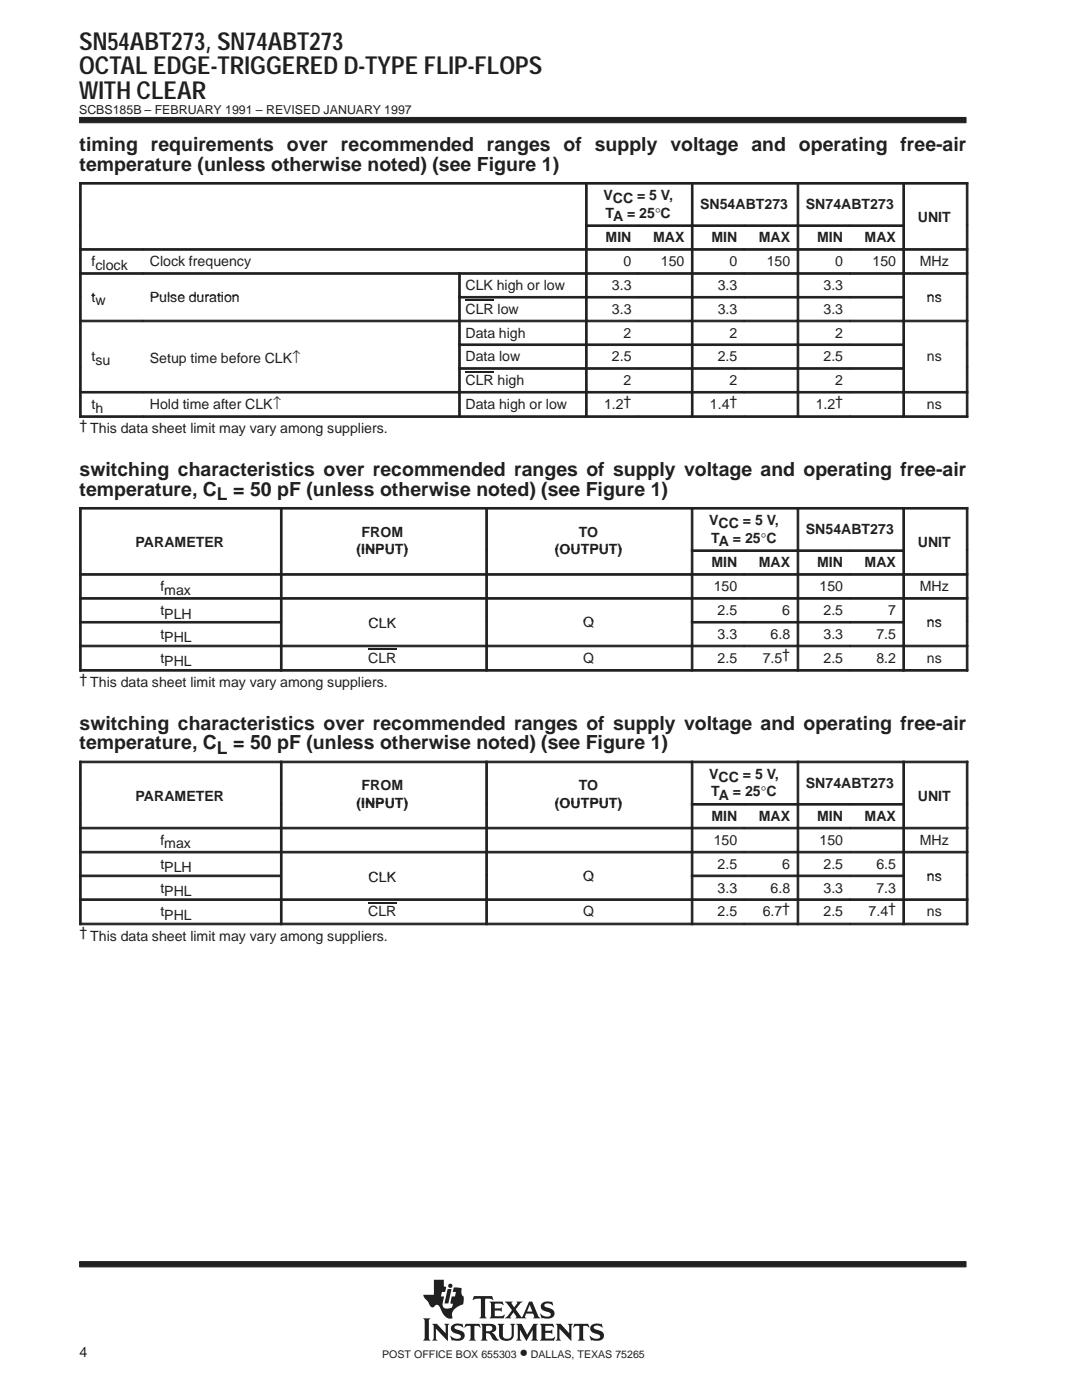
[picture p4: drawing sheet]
<svg xmlns="http://www.w3.org/2000/svg" width="216mm" height="279mm" viewBox="0 0 216 279" stroke-linecap="round" stroke-linejoin="round" font-family="sans-serif">
<g fill="#231f20" stroke="#231f20" stroke-width=".2">
<path d="M15.9 23.4h176.9v1.1h-176.9z" fill-rule="evenodd"/>
<path d="M15.9 251.8h176.9v1h-176.9z" fill-rule="evenodd"/>
</g>
<g fill="#231f20">
<path d="M89.3 257.3h.8l-.6 2.8h-.8z"/>
<path d="M95.9 264.2h2.1a.85 .85 0 0 1 1 .8 .85 .85 0 0 1-.9 .9l.4 .3 .7 1 .4 .2-.2 .1a1.11 1.11 0 0 1-1.4-.9l-.3-.4-.7-.1v1l.3 .4h-1.4l.3-.5v-2.3z" fill-rule="evenodd"/>
<path d="M100.7 259.8h1.6l-.2 .4 .5 .7 .6-.8-.1-.3h1.2l-.5 .3-.9 1.2 1 1.5a.22 .22 0 0 0 .3 0 .22 .22 0 0 0 .1-.2l1.3-2.8h.6l1.2 2.8 .4 .5-1.4-.1a.24 .24 0 0 0 .2-.1 .24 .24 0 0 0 0-.3l-.2-.4h-1.4l-.3 .6 .3 .3h-2.2l.2-.4-.5-.8-.7 .9 .2 .3h-1.3l.5-.4 1-1.2z" fill-rule="evenodd"/>
<path d="M118 264.5a2.12 2.12 0 0 1 1.9-.2l.1-.2 .3 .8-.8-.3h-.7a.35 .35 0 0 0-.3 .2 .35 .35 0 0 0 .2 .4l.5 .2a1.16 1.16 0 0 1 1.2 1.6 1.23 1.23 0 0 1-1.1 .6l-1.1-.1-.2 .1-.4-1 .9 .5 .7 .1a.47 .47 0 0 0 .6-.5 .47 .47 0 0 0-.6-.4 1.29 1.29 0 0 1-1.4-1.5z" fill-rule="evenodd"/>
<path d="M114.6 264.2h2.8l.2 .8-.5-.4h-.6l-.1 .1v2.4l.3 .4h-1.4l.3-.4v-2.4l-.1-.1h-.6l-.6 .4z" fill-rule="evenodd"/>
<path d="M107.7 264.2h2.6l.2 .8-.6-.4-1.1 .1v.9h1l.4-.3v.9l-.3-.2h-1.1v1.1h1.4l.5-.3-.2 .7h-2.8l.3-.5v-2.3z" fill-rule="evenodd"/>
<path d="M110.9 264.2h1l1.7 1.9v-1.5l-.3-.4h1l-.3 .4v3l-2.4-2.4v1.9l.3 .4h-1l.3-.4v-2.5z" fill-rule="evenodd"/>
<path d="M103 264.2h1.1l1.1 2.2 1.2-2.2h.9l-.3 .4v2.5l.4 .4h-1.4l.3-.4v-1.7l-1.3 2.2-1.3-2.3v1.8l.4 .4h-1.1l.3-.5v-2.3z" fill-rule="evenodd"/>
<path d="M90.2 264.5a2.17 2.17 0 0 1 1.9-.2l.1-.2 .3 .8-.8-.3h-.7a.36 .36 0 0 0-.3 .4 .36 .36 0 0 0 .4 .3l.3 .1a1.19 1.19 0 0 1 1.3 1.5l-.1 .1a1.23 1.23 0 0 1-1.1 .6l-1.1-.1-.2 .1-.4-1h.1a1.37 1.37 0 0 0 2.1 .2 .6 .6 0 0 0-.8-.6 1.08 1.08 0 0 1-1-.5 1.08 1.08 0 0 1 0-1.1z" fill-rule="evenodd"/>
<path d="M92.9 264.2h2.8l.2 .8-.5-.4h-.6l-.1 .1v2.4l.3 .4h-1.4l.2-.2 .1-.3v-2.3l-.7-.1-.6 .4z" fill-rule="evenodd"/>
<path d="M99.3 264.2h1.3l-.3 .3 .1 2.2 .2 .4 .8 .1a.73 .73 0 0 0 .7-.8v-1.9l-.3-.3h1l-.3 .3v2a1.56 1.56 0 0 1-1.3 1.1 1.56 1.56 0 0 1-1.5-.6l-.1-2.5z" fill-rule="evenodd"/>
<path d="M86.2 264.2h1l1.7 1.9v-1.5l-.3-.4h1.1l-.3 .3v3.1l-2.4-2.4v1.9l.3 .4h-1.1l.3-.5v-2.3z" fill-rule="evenodd"/>
<path d="M84.4 263.1h1.5l-.3 .3v3.8l.3 .3h-1.5l.3-.5v-3.4z" fill-rule="evenodd"/>
<path d="M94.6 258.7h3.6l.2 .8-.7-.3-.9 .1v3.4l.3 .4h-1.4l.3-.4v-3.4l-1-.1-.7 .2z" fill-rule="evenodd"/>
<path d="M97.7 259.8h2.6l.2 .7-.7-.3h-1.1v.9h1.1l.3-.2v.9l-.3-.2-1.1-.1v1.1l.1 .1h1.3l.5-.4 .1 .1-.2 .7h-2.8l.3-.6v-2.2z" fill-rule="evenodd"/>
<path d="M108.1 260.2l.1-.1a1.87 1.87 0 0 1 1.4-.3l.4 .1 .2-.2 .2 .8-1.1-.4a.44 .44 0 0 0-.7 .4 .44 .44 0 0 0 .6 .4 1.34 1.34 0 0 1 1.4 1.4 1.13 1.13 0 0 1-1.1 .9l-.8-.1a.37 .37 0 0 0-.6 .1l-.3-1 .1-.1 .6 .5 .8 .2a.47 .47 0 0 0 .6-.5 .47 .47 0 0 0-.5-.5h-.2a1.11 1.11 0 0 1-1.2-1.6z" fill-rule="evenodd"/>
<path d="M86.6 255.4h2v1.3l.4 .2-.2 .9h-.6l-.2 .9h.6l-.2 1.1a1.11 1.11 0 0 0 .3 1.3l.6 .1 .9-.3 .2-.7-.5-.1 .2-1.4h.7l.2-.9h-.7l.3-.9 1.5 .2v.9l.1 .5 .3 .2v1a.54 .54 0 0 1-.4 .7l-.4 .2a2.35 2.35 0 0 0-1.5 1.6v.4a.29 .29 0 0 1 .1 .3 .29 .29 0 0 1-.2 .2l-.1 .1a2.21 2.21 0 0 1-2-1.9l-.1-.1a.68 .68 0 0 0-.5-.8 .68 .68 0 0 0-.8 .4 .88 .88 0 0 1-1.1-.8l-.8-1-.2-.6h2.1z" fill-rule="evenodd"/>
<circle cx="89.9" cy="256.6" r=".43"/>
</g>
<g fill="#fff">
<path d="M105.7 260.4l.5 1.3h-1z"/>
<path d="M97 264.7l.6-.1a.56 .56 0 0 1 .7 .5 .56 .56 0 0 1-.7 .6h-.6z" fill-rule="evenodd"/>
</g>
<g fill="#231f20" stroke="#231f20" stroke-width=".2">
<path d="M15.9 36.4h.3v8.5h-.3z" fill-rule="evenodd"/>
<path d="M15.9 36.4h100.9v.3h-100.9z" fill-rule="evenodd"/>
<path d="M116.8 36.4h.4v8.5h-.4z" fill-rule="evenodd"/>
<path d="M116.8 36.4h21.1v.3h-21.1z" fill-rule="evenodd"/>
<path d="M138 36.4h.3v8.5h-.3z" fill-rule="evenodd"/>
<path d="M138 36.4h21v.3h-21z" fill-rule="evenodd"/>
<path d="M159.1 36.4h.3v8.5h-.3z" fill-rule="evenodd"/>
<path d="M159.1 36.4h21v.3h-21z" fill-rule="evenodd"/>
<path d="M180.2 36.4h.3v8.5h-.3z" fill-rule="evenodd"/>
<path d="M192.8 36.4h.3v8.5h-.3z" fill-rule="evenodd"/>
<path d="M180.2 36.4h12.9v.3h-12.9z" fill-rule="evenodd"/>
<path d="M15.9 44.9h.3v4.7h-.3z" fill-rule="evenodd"/>
<path d="M116.8 44.9h.4v4.7h-.4z" fill-rule="evenodd"/>
<path d="M116.8 44.9h10.6v.3h-10.6z" fill-rule="evenodd"/>
<path d="M127.4 44.9h10.5v.3h-10.5z" fill-rule="evenodd"/>
<path d="M138 44.9h.3v4.7h-.3z" fill-rule="evenodd"/>
<path d="M138 44.9h10.5v.3h-10.5z" fill-rule="evenodd"/>
<path d="M148.5 44.9h10.5v.3h-10.5z" fill-rule="evenodd"/>
<path d="M159.1 44.9h.3v4.7h-.3z" fill-rule="evenodd"/>
<path d="M159.1 44.9h10.5v.3h-10.5z" fill-rule="evenodd"/>
<path d="M169.6 44.9h10.5v.3h-10.5z" fill-rule="evenodd"/>
<path d="M180.2 44.9h.3v4.7h-.3z" fill-rule="evenodd"/>
<path d="M192.8 44.9h.3v4.7h-.3z" fill-rule="evenodd"/>
<path d="M15.9 49.6h.3v4.8h-.3z" fill-rule="evenodd"/>
<path d="M15.9 49.6h12.6v.3h-12.6z" fill-rule="evenodd"/>
<path d="M28.5 49.6h88.3v.3h-88.3z" fill-rule="evenodd"/>
<path d="M116.8 49.6h.4v4.8h-.4z" fill-rule="evenodd"/>
<path d="M116.8 49.6h10.6v.3h-10.6z" fill-rule="evenodd"/>
<path d="M127.4 49.6h10.5v.3h-10.5z" fill-rule="evenodd"/>
<path d="M138 49.6h.3v4.8h-.3z" fill-rule="evenodd"/>
<path d="M138 49.6h10.5v.3h-10.5z" fill-rule="evenodd"/>
<path d="M148.5 49.6h10.5v.3h-10.5z" fill-rule="evenodd"/>
<path d="M159.1 49.6h.3v4.8h-.3z" fill-rule="evenodd"/>
<path d="M159.1 49.6h10.5v.3h-10.5z" fill-rule="evenodd"/>
<path d="M169.6 49.6h10.5v.3h-10.5z" fill-rule="evenodd"/>
<path d="M180.2 49.6h.3v4.8h-.3z" fill-rule="evenodd"/>
<path d="M192.8 49.6h.3v4.8h-.3z" fill-rule="evenodd"/>
<path d="M180.2 49.6h12.9v.3h-12.9z" fill-rule="evenodd"/>
<path d="M15.9 54.4h.3v4.7h-.3z" fill-rule="evenodd"/>
<path d="M15.9 54.4h12.6v.3h-12.6z" fill-rule="evenodd"/>
<path d="M28.5 54.4h63v.3h-63z" fill-rule="evenodd"/>
<path d="M91.5 54.4h.3v4.7h-.3z" fill-rule="evenodd"/>
<path d="M91.5 54.4h25.3v.3h-25.3z" fill-rule="evenodd"/>
<path d="M116.8 54.4h.4v4.7h-.4z" fill-rule="evenodd"/>
<path d="M116.8 54.4h10.6v.3h-10.6z" fill-rule="evenodd"/>
<path d="M127.4 54.4h10.5v.3h-10.5z" fill-rule="evenodd"/>
<path d="M138 54.4h.3v4.7h-.3z" fill-rule="evenodd"/>
<path d="M138 54.4h10.5v.3h-10.5z" fill-rule="evenodd"/>
<path d="M148.5 54.4h10.5v.3h-10.5z" fill-rule="evenodd"/>
<path d="M159.1 54.4h.3v4.7h-.3z" fill-rule="evenodd"/>
<path d="M159.1 54.4h10.5v.3h-10.5z" fill-rule="evenodd"/>
<path d="M169.6 54.4h10.5v.3h-10.5z" fill-rule="evenodd"/>
<path d="M180.2 54.4h.3v4.7h-.3z" fill-rule="evenodd"/>
<path d="M192.8 54.4h.3v4.7h-.3z" fill-rule="evenodd"/>
<path d="M180.2 54.4h12.9v.3h-12.9z" fill-rule="evenodd"/>
<path d="M15.9 59.2h.3v4.7h-.3z" fill-rule="evenodd"/>
<path d="M91.5 59.2h.3v4.7h-.3z" fill-rule="evenodd"/>
<path d="M91.5 59.2h25.3v.3h-25.3z" fill-rule="evenodd"/>
<path d="M116.8 59.2h.4v4.7h-.4z" fill-rule="evenodd"/>
<path d="M116.8 59.2h10.6v.3h-10.6z" fill-rule="evenodd"/>
<path d="M127.4 59.2h10.5v.3h-10.5z" fill-rule="evenodd"/>
<path d="M138 59.2h.3v4.7h-.3z" fill-rule="evenodd"/>
<path d="M138 59.2h10.5v.3h-10.5z" fill-rule="evenodd"/>
<path d="M148.5 59.2h10.5v.3h-10.5z" fill-rule="evenodd"/>
<path d="M159.1 59.2h.3v4.7h-.3z" fill-rule="evenodd"/>
<path d="M159.1 59.2h10.5v.3h-10.5z" fill-rule="evenodd"/>
<path d="M169.6 59.2h10.5v.3h-10.5z" fill-rule="evenodd"/>
<path d="M180.2 59.2h.3v4.7h-.3z" fill-rule="evenodd"/>
<path d="M192.8 59.2h.3v4.7h-.3z" fill-rule="evenodd"/>
<path d="M15.9 63.9h.3v4.7h-.3z" fill-rule="evenodd"/>
<path d="M15.9 63.9h12.6v.3h-12.6z" fill-rule="evenodd"/>
<path d="M28.5 63.9h63v.3h-63z" fill-rule="evenodd"/>
<path d="M91.5 63.9h.3v4.7h-.3z" fill-rule="evenodd"/>
<path d="M91.5 63.9h25.3v.3h-25.3z" fill-rule="evenodd"/>
<path d="M116.8 63.9h.4v4.7h-.4z" fill-rule="evenodd"/>
<path d="M116.8 63.9h10.6v.3h-10.6z" fill-rule="evenodd"/>
<path d="M127.4 63.9h10.5v.3h-10.5z" fill-rule="evenodd"/>
<path d="M138 63.9h.3v4.7h-.3z" fill-rule="evenodd"/>
<path d="M138 63.9h10.5v.3h-10.5z" fill-rule="evenodd"/>
<path d="M148.5 63.9h10.5v.3h-10.5z" fill-rule="evenodd"/>
<path d="M159.1 63.9h.3v4.7h-.3z" fill-rule="evenodd"/>
<path d="M159.1 63.9h10.5v.3h-10.5z" fill-rule="evenodd"/>
<path d="M169.6 63.9h10.5v.3h-10.5z" fill-rule="evenodd"/>
<path d="M180.2 63.9h.3v4.7h-.3z" fill-rule="evenodd"/>
<path d="M192.8 63.9h.3v4.7h-.3z" fill-rule="evenodd"/>
<path d="M180.2 63.9h12.9v.3h-12.9z" fill-rule="evenodd"/>
<path d="M15.9 68.6h.3v4.8h-.3z" fill-rule="evenodd"/>
<path d="M91.5 68.6h.3v4.8h-.3z" fill-rule="evenodd"/>
<path d="M91.5 68.6h25.3v.4h-25.3z" fill-rule="evenodd"/>
<path d="M116.8 68.6h.4v4.8h-.4z" fill-rule="evenodd"/>
<path d="M116.8 68.6h10.6v.4h-10.6z" fill-rule="evenodd"/>
<path d="M127.4 68.6h10.5v.4h-10.5z" fill-rule="evenodd"/>
<path d="M138 68.6h.3v4.8h-.3z" fill-rule="evenodd"/>
<path d="M138 68.6h10.5v.4h-10.5z" fill-rule="evenodd"/>
<path d="M148.5 68.6h10.5v.4h-10.5z" fill-rule="evenodd"/>
<path d="M159.1 68.6h.3v4.8h-.3z" fill-rule="evenodd"/>
<path d="M159.1 68.6h10.5v.4h-10.5z" fill-rule="evenodd"/>
<path d="M169.6 68.6h10.5v.4h-10.5z" fill-rule="evenodd"/>
<path d="M180.2 68.6h.3v4.8h-.3z" fill-rule="evenodd"/>
<path d="M192.8 68.6h.3v4.8h-.3z" fill-rule="evenodd"/>
<path d="M15.9 73.4h.3v4.7h-.3z" fill-rule="evenodd"/>
<path d="M91.5 73.4h.3v4.7h-.3z" fill-rule="evenodd"/>
<path d="M91.5 73.4h25.3v.3h-25.3z" fill-rule="evenodd"/>
<path d="M116.8 73.4h.4v4.7h-.4z" fill-rule="evenodd"/>
<path d="M116.8 73.4h10.6v.3h-10.6z" fill-rule="evenodd"/>
<path d="M127.4 73.4h10.5v.3h-10.5z" fill-rule="evenodd"/>
<path d="M138 73.4h.3v4.7h-.3z" fill-rule="evenodd"/>
<path d="M138 73.4h10.5v.3h-10.5z" fill-rule="evenodd"/>
<path d="M148.5 73.4h10.5v.3h-10.5z" fill-rule="evenodd"/>
<path d="M159.1 73.4h.3v4.7h-.3z" fill-rule="evenodd"/>
<path d="M159.1 73.4h10.5v.3h-10.5z" fill-rule="evenodd"/>
<path d="M169.6 73.4h10.5v.3h-10.5z" fill-rule="evenodd"/>
<path d="M180.2 73.4h.3v4.7h-.3z" fill-rule="evenodd"/>
<path d="M192.8 73.4h.3v4.7h-.3z" fill-rule="evenodd"/>
<path d="M15.9 78.1h.3v5.2h-.3z" fill-rule="evenodd"/>
<path d="M15.9 78.1h12.6v.3h-12.6z" fill-rule="evenodd"/>
<path d="M15.9 83h12.6v.3h-12.6z" fill-rule="evenodd"/>
<path d="M28.5 78.1h63v.3h-63z" fill-rule="evenodd"/>
<path d="M28.5 83h63v.3h-63z" fill-rule="evenodd"/>
<path d="M91.5 78.1h.3v5.2h-.3z" fill-rule="evenodd"/>
<path d="M91.5 78.1h25.3v.3h-25.3z" fill-rule="evenodd"/>
<path d="M91.5 83h25.3v.3h-25.3z" fill-rule="evenodd"/>
<path d="M116.8 78.1h.4v5.2h-.4z" fill-rule="evenodd"/>
<path d="M116.8 78.1h10.6v.3h-10.6z" fill-rule="evenodd"/>
<path d="M116.8 83h10.6v.3h-10.6z" fill-rule="evenodd"/>
<path d="M127.4 78.1h10.5v.3h-10.5z" fill-rule="evenodd"/>
<path d="M127.4 83h10.5v.3h-10.5z" fill-rule="evenodd"/>
<path d="M138 78.1h.3v5.2h-.3z" fill-rule="evenodd"/>
<path d="M138 78.1h10.5v.3h-10.5z" fill-rule="evenodd"/>
<path d="M138 83h10.5v.3h-10.5z" fill-rule="evenodd"/>
<path d="M148.5 78.1h10.5v.3h-10.5z" fill-rule="evenodd"/>
<path d="M148.5 83h10.5v.3h-10.5z" fill-rule="evenodd"/>
<path d="M159.1 78.1h.3v5.2h-.3z" fill-rule="evenodd"/>
<path d="M159.1 78.1h10.5v.3h-10.5z" fill-rule="evenodd"/>
<path d="M159.1 83h10.5v.3h-10.5z" fill-rule="evenodd"/>
<path d="M169.6 78.1h10.5v.3h-10.5z" fill-rule="evenodd"/>
<path d="M169.6 83h10.5v.3h-10.5z" fill-rule="evenodd"/>
<path d="M180.2 78.1h.3v5.2h-.3z" fill-rule="evenodd"/>
<path d="M192.8 78.1h.3v5.2h-.3z" fill-rule="evenodd"/>
<path d="M180.2 78.1h12.9v.3h-12.9z" fill-rule="evenodd"/>
<path d="M180.2 83h12.9v.3h-12.9z" fill-rule="evenodd"/>
<path d="M15.9 101.3h.3v8.4h-.3z" fill-rule="evenodd"/>
<path d="M15.9 101.3h40v.3h-40z" fill-rule="evenodd"/>
<path d="M56 101.3h.3v8.4h-.3z" fill-rule="evenodd"/>
<path d="M56 101.3h40.9v.3h-40.9z" fill-rule="evenodd"/>
<path d="M96.9 101.3h.4v8.4h-.4z" fill-rule="evenodd"/>
<path d="M96.9 101.3h41v.3h-41z" fill-rule="evenodd"/>
<path d="M137.9 101.3h.4v8.4h-.4z" fill-rule="evenodd"/>
<path d="M137.9 101.3h21.1v.3h-21.1z" fill-rule="evenodd"/>
<path d="M159.1 101.3h.3v8.4h-.3z" fill-rule="evenodd"/>
<path d="M159.1 101.3h21v.3h-21z" fill-rule="evenodd"/>
<path d="M180.2 101.3h.3v8.4h-.3z" fill-rule="evenodd"/>
<path d="M192.8 101.3h.3v8.4h-.3z" fill-rule="evenodd"/>
<path d="M180.2 101.3h12.9v.3h-12.9z" fill-rule="evenodd"/>
<path d="M15.9 109.7h.3v4.8h-.3z" fill-rule="evenodd"/>
<path d="M56 109.7h.3v4.8h-.3z" fill-rule="evenodd"/>
<path d="M96.9 109.7h.4v4.8h-.4z" fill-rule="evenodd"/>
<path d="M137.9 109.7h.4v4.8h-.4z" fill-rule="evenodd"/>
<path d="M137.9 109.7h10.6v.4h-10.6z" fill-rule="evenodd"/>
<path d="M148.5 109.7h10.5v.4h-10.5z" fill-rule="evenodd"/>
<path d="M159.1 109.7h.3v4.8h-.3z" fill-rule="evenodd"/>
<path d="M159.1 109.7h10.5v.4h-10.5z" fill-rule="evenodd"/>
<path d="M169.6 109.7h10.5v.4h-10.5z" fill-rule="evenodd"/>
<path d="M180.2 109.7h.3v4.8h-.3z" fill-rule="evenodd"/>
<path d="M192.8 109.7h.3v4.8h-.3z" fill-rule="evenodd"/>
<path d="M15.9 114.5h.3v4.7h-.3z" fill-rule="evenodd"/>
<path d="M15.9 114.5h40v.3h-40z" fill-rule="evenodd"/>
<path d="M56 114.5h.3v4.7h-.3z" fill-rule="evenodd"/>
<path d="M56 114.5h40.9v.3h-40.9z" fill-rule="evenodd"/>
<path d="M96.9 114.5h.4v4.7h-.4z" fill-rule="evenodd"/>
<path d="M96.9 114.5h41v.3h-41z" fill-rule="evenodd"/>
<path d="M137.9 114.5h.4v4.7h-.4z" fill-rule="evenodd"/>
<path d="M137.9 114.5h10.6v.3h-10.6z" fill-rule="evenodd"/>
<path d="M148.5 114.5h10.5v.3h-10.5z" fill-rule="evenodd"/>
<path d="M159.1 114.5h.3v4.7h-.3z" fill-rule="evenodd"/>
<path d="M159.1 114.5h10.5v.3h-10.5z" fill-rule="evenodd"/>
<path d="M169.6 114.5h10.5v.3h-10.5z" fill-rule="evenodd"/>
<path d="M180.2 114.5h.3v4.7h-.3z" fill-rule="evenodd"/>
<path d="M192.8 114.5h.3v4.7h-.3z" fill-rule="evenodd"/>
<path d="M180.2 114.5h12.9v.3h-12.9z" fill-rule="evenodd"/>
<path d="M15.9 119.3h.3v4.7h-.3z" fill-rule="evenodd"/>
<path d="M15.9 119.3h40v.3h-40z" fill-rule="evenodd"/>
<path d="M56 119.3h.3v4.7h-.3z" fill-rule="evenodd"/>
<path d="M56 119.3h40.9v.3h-40.9z" fill-rule="evenodd"/>
<path d="M96.9 119.3h.4v4.7h-.4z" fill-rule="evenodd"/>
<path d="M96.9 119.3h41v.3h-41z" fill-rule="evenodd"/>
<path d="M137.9 119.3h.4v4.7h-.4z" fill-rule="evenodd"/>
<path d="M137.9 119.3h10.6v.3h-10.6z" fill-rule="evenodd"/>
<path d="M148.5 119.3h10.5v.3h-10.5z" fill-rule="evenodd"/>
<path d="M159.1 119.3h.3v4.7h-.3z" fill-rule="evenodd"/>
<path d="M159.1 119.3h10.5v.3h-10.5z" fill-rule="evenodd"/>
<path d="M169.6 119.3h10.5v.3h-10.5z" fill-rule="evenodd"/>
<path d="M180.2 119.3h.3v4.7h-.3z" fill-rule="evenodd"/>
<path d="M192.8 119.3h.3v4.7h-.3z" fill-rule="evenodd"/>
<path d="M180.2 119.3h12.9v.3h-12.9z" fill-rule="evenodd"/>
<path d="M15.9 124h.3v4.7h-.3z" fill-rule="evenodd"/>
<path d="M15.9 124h40v.3h-40z" fill-rule="evenodd"/>
<path d="M56 124h.3v4.7h-.3z" fill-rule="evenodd"/>
<path d="M96.9 124h.4v4.7h-.4z" fill-rule="evenodd"/>
<path d="M137.9 124h.4v4.7h-.4z" fill-rule="evenodd"/>
<path d="M137.9 124h10.6v.3h-10.6z" fill-rule="evenodd"/>
<path d="M148.5 124h10.5v.3h-10.5z" fill-rule="evenodd"/>
<path d="M159.1 124h.3v4.7h-.3z" fill-rule="evenodd"/>
<path d="M159.1 124h10.5v.3h-10.5z" fill-rule="evenodd"/>
<path d="M169.6 124h10.5v.3h-10.5z" fill-rule="evenodd"/>
<path d="M180.2 124h.3v4.7h-.3z" fill-rule="evenodd"/>
<path d="M192.8 124h.3v4.7h-.3z" fill-rule="evenodd"/>
<path d="M15.9 128.8h.3v5.1h-.3z" fill-rule="evenodd"/>
<path d="M15.9 128.8h40v.3h-40z" fill-rule="evenodd"/>
<path d="M15.9 133.6h40v.3h-40z" fill-rule="evenodd"/>
<path d="M56 128.8h.3v5.1h-.3z" fill-rule="evenodd"/>
<path d="M56 128.8h40.9v.3h-40.9z" fill-rule="evenodd"/>
<path d="M56 133.6h40.9v.3h-40.9z" fill-rule="evenodd"/>
<path d="M96.9 128.8h.4v5.1h-.4z" fill-rule="evenodd"/>
<path d="M96.9 128.8h41v.3h-41z" fill-rule="evenodd"/>
<path d="M96.9 133.6h41v.3h-41z" fill-rule="evenodd"/>
<path d="M137.9 128.8h.4v5.1h-.4z" fill-rule="evenodd"/>
<path d="M137.9 128.8h10.6v.3h-10.6z" fill-rule="evenodd"/>
<path d="M137.9 133.6h10.6v.3h-10.6z" fill-rule="evenodd"/>
<path d="M148.5 128.8h10.5v.3h-10.5z" fill-rule="evenodd"/>
<path d="M148.5 133.6h10.5v.3h-10.5z" fill-rule="evenodd"/>
<path d="M159.1 128.8h.3v5.1h-.3z" fill-rule="evenodd"/>
<path d="M159.1 128.8h10.5v.3h-10.5z" fill-rule="evenodd"/>
<path d="M159.1 133.6h10.5v.3h-10.5z" fill-rule="evenodd"/>
<path d="M169.6 128.8h10.5v.3h-10.5z" fill-rule="evenodd"/>
<path d="M169.6 133.6h10.5v.3h-10.5z" fill-rule="evenodd"/>
<path d="M180.2 128.8h.3v5.1h-.3z" fill-rule="evenodd"/>
<path d="M192.8 128.8h.3v5.1h-.3z" fill-rule="evenodd"/>
<path d="M180.2 128.8h12.9v.3h-12.9z" fill-rule="evenodd"/>
<path d="M180.2 133.6h12.9v.3h-12.9z" fill-rule="evenodd"/>
<path d="M15.9 151.9h.3v8.4h-.3z" fill-rule="evenodd"/>
<path d="M15.9 151.9h40v.3h-40z" fill-rule="evenodd"/>
<path d="M56 151.9h.3v8.4h-.3z" fill-rule="evenodd"/>
<path d="M56 151.9h40.9v.3h-40.9z" fill-rule="evenodd"/>
<path d="M96.9 151.9h.4v8.4h-.4z" fill-rule="evenodd"/>
<path d="M96.9 151.9h41v.3h-41z" fill-rule="evenodd"/>
<path d="M137.9 151.9h.4v8.4h-.4z" fill-rule="evenodd"/>
<path d="M137.9 151.9h21.1v.3h-21.1z" fill-rule="evenodd"/>
<path d="M159.1 151.9h.3v8.4h-.3z" fill-rule="evenodd"/>
<path d="M159.1 151.9h21v.3h-21z" fill-rule="evenodd"/>
<path d="M180.2 151.9h.3v8.4h-.3z" fill-rule="evenodd"/>
<path d="M192.8 151.9h.3v8.4h-.3z" fill-rule="evenodd"/>
<path d="M180.2 151.9h12.9v.3h-12.9z" fill-rule="evenodd"/>
<path d="M15.9 160.4h.3v4.7h-.3z" fill-rule="evenodd"/>
<path d="M56 160.4h.3v4.7h-.3z" fill-rule="evenodd"/>
<path d="M96.9 160.4h.4v4.7h-.4z" fill-rule="evenodd"/>
<path d="M137.9 160.4h.4v4.7h-.4z" fill-rule="evenodd"/>
<path d="M137.9 160.4h10.6v.3h-10.6z" fill-rule="evenodd"/>
<path d="M148.5 160.4h10.5v.3h-10.5z" fill-rule="evenodd"/>
<path d="M159.1 160.4h.3v4.7h-.3z" fill-rule="evenodd"/>
<path d="M159.1 160.4h10.5v.3h-10.5z" fill-rule="evenodd"/>
<path d="M169.6 160.4h10.5v.3h-10.5z" fill-rule="evenodd"/>
<path d="M180.2 160.4h.3v4.7h-.3z" fill-rule="evenodd"/>
<path d="M192.8 160.4h.3v4.7h-.3z" fill-rule="evenodd"/>
<path d="M15.9 165.1h.3v4.8h-.3z" fill-rule="evenodd"/>
<path d="M15.9 165.1h40v.3h-40z" fill-rule="evenodd"/>
<path d="M56 165.1h.3v4.8h-.3z" fill-rule="evenodd"/>
<path d="M56 165.1h40.9v.3h-40.9z" fill-rule="evenodd"/>
<path d="M96.9 165.1h.4v4.8h-.4z" fill-rule="evenodd"/>
<path d="M96.9 165.1h41v.3h-41z" fill-rule="evenodd"/>
<path d="M137.9 165.1h.4v4.8h-.4z" fill-rule="evenodd"/>
<path d="M137.9 165.1h10.6v.3h-10.6z" fill-rule="evenodd"/>
<path d="M148.5 165.1h10.5v.3h-10.5z" fill-rule="evenodd"/>
<path d="M159.1 165.1h.3v4.8h-.3z" fill-rule="evenodd"/>
<path d="M159.1 165.1h10.5v.3h-10.5z" fill-rule="evenodd"/>
<path d="M169.6 165.1h10.5v.3h-10.5z" fill-rule="evenodd"/>
<path d="M180.2 165.1h.3v4.8h-.3z" fill-rule="evenodd"/>
<path d="M192.8 165.1h.3v4.8h-.3z" fill-rule="evenodd"/>
<path d="M180.2 165.1h12.9v.3h-12.9z" fill-rule="evenodd"/>
<path d="M15.9 169.9h.3v4.7h-.3z" fill-rule="evenodd"/>
<path d="M15.9 169.9h40v.3h-40z" fill-rule="evenodd"/>
<path d="M56 169.9h.3v4.7h-.3z" fill-rule="evenodd"/>
<path d="M56 169.9h40.9v.3h-40.9z" fill-rule="evenodd"/>
<path d="M96.9 169.9h.4v4.7h-.4z" fill-rule="evenodd"/>
<path d="M96.9 169.9h41v.3h-41z" fill-rule="evenodd"/>
<path d="M137.9 169.9h.4v4.7h-.4z" fill-rule="evenodd"/>
<path d="M137.9 169.9h10.6v.3h-10.6z" fill-rule="evenodd"/>
<path d="M148.5 169.9h10.5v.3h-10.5z" fill-rule="evenodd"/>
<path d="M159.1 169.9h.3v4.7h-.3z" fill-rule="evenodd"/>
<path d="M159.1 169.9h10.5v.3h-10.5z" fill-rule="evenodd"/>
<path d="M169.6 169.9h10.5v.3h-10.5z" fill-rule="evenodd"/>
<path d="M180.2 169.9h.3v4.7h-.3z" fill-rule="evenodd"/>
<path d="M192.8 169.9h.3v4.7h-.3z" fill-rule="evenodd"/>
<path d="M180.2 169.9h12.9v.3h-12.9z" fill-rule="evenodd"/>
<path d="M15.9 174.6h.3v4.8h-.3z" fill-rule="evenodd"/>
<path d="M15.9 174.6h40v.4h-40z" fill-rule="evenodd"/>
<path d="M56 174.6h.3v4.8h-.3z" fill-rule="evenodd"/>
<path d="M96.9 174.6h.4v4.8h-.4z" fill-rule="evenodd"/>
<path d="M137.9 174.6h.4v4.8h-.4z" fill-rule="evenodd"/>
<path d="M137.9 174.6h10.6v.4h-10.6z" fill-rule="evenodd"/>
<path d="M148.5 174.6h10.5v.4h-10.5z" fill-rule="evenodd"/>
<path d="M159.1 174.6h.3v4.8h-.3z" fill-rule="evenodd"/>
<path d="M159.1 174.6h10.5v.4h-10.5z" fill-rule="evenodd"/>
<path d="M169.6 174.6h10.5v.4h-10.5z" fill-rule="evenodd"/>
<path d="M180.2 174.6h.3v4.8h-.3z" fill-rule="evenodd"/>
<path d="M192.8 174.6h.3v4.8h-.3z" fill-rule="evenodd"/>
<path d="M15.9 179.4h.3v5.2h-.3z" fill-rule="evenodd"/>
<path d="M15.9 179.4h40v.3h-40z" fill-rule="evenodd"/>
<path d="M15.9 184.2h40v.4h-40z" fill-rule="evenodd"/>
<path d="M56 179.4h.3v5.2h-.3z" fill-rule="evenodd"/>
<path d="M56 179.4h40.9v.3h-40.9z" fill-rule="evenodd"/>
<path d="M56 184.2h40.9v.4h-40.9z" fill-rule="evenodd"/>
<path d="M96.9 179.4h.4v5.2h-.4z" fill-rule="evenodd"/>
<path d="M96.9 179.4h41v.3h-41z" fill-rule="evenodd"/>
<path d="M96.9 184.2h41v.4h-41z" fill-rule="evenodd"/>
<path d="M137.9 179.4h.4v5.2h-.4z" fill-rule="evenodd"/>
<path d="M137.9 179.4h10.6v.3h-10.6z" fill-rule="evenodd"/>
<path d="M137.9 184.2h10.6v.4h-10.6z" fill-rule="evenodd"/>
<path d="M148.5 179.4h10.5v.3h-10.5z" fill-rule="evenodd"/>
<path d="M148.5 184.2h10.5v.4h-10.5z" fill-rule="evenodd"/>
<path d="M159.1 179.4h.3v5.2h-.3z" fill-rule="evenodd"/>
<path d="M159.1 179.4h10.5v.3h-10.5z" fill-rule="evenodd"/>
<path d="M159.1 184.2h10.5v.4h-10.5z" fill-rule="evenodd"/>
<path d="M169.6 179.4h10.5v.3h-10.5z" fill-rule="evenodd"/>
<path d="M169.6 184.2h10.5v.4h-10.5z" fill-rule="evenodd"/>
<path d="M180.2 179.4h.3v5.2h-.3z" fill-rule="evenodd"/>
<path d="M192.8 179.4h.3v5.2h-.3z" fill-rule="evenodd"/>
<path d="M180.2 179.4h12.9v.3h-12.9z" fill-rule="evenodd"/>
<path d="M180.2 184.2h12.9v.4h-12.9z" fill-rule="evenodd"/>
</g>
<path d="M92.9 60h5.6M92.9 74.2h5.6M73.5 129.6h5.6M73.5 180.2h5.6" fill="none" stroke="#231f20" stroke-width=".36"/>
<g font-size="4.9" fill="#231f20">
<text x="15.8" y="9.9">SN54ABT273, SN74ABT273</text>
<text x="15.8" y="14.8">OCTAL EDGE-TRIGGERED D-TYPE FLIP-FLOPS</text>
<text x="15.8" y="19.7">WITH CLEAR</text>
</g>
<g font-size="3.9" fill="#231f20">
<text x="15.9" y="30.2">timing requirements over recommended ranges of supply voltage and operating free-air</text>
<text x="15.9" y="34">temperature (unless otherwise noted) (see Figure 1)</text>
<text x="15.9" y="95">switching characteristics over recommended ranges of supply voltage and operating free-air</text>
<text x="15.9" y="98.9">temperature, C</text>
<text x="15.9" y="145.7">switching characteristics over recommended ranges of supply voltage and operating free-air</text>
<text x="15.9" y="149.5">temperature, C</text>
</g>
<g font-size="3.5" fill="#231f20">
<text x="43.3" y="99.9">L = 50 pF (unless otherwise noted) (see Figure 1)</text>
<text x="43.3" y="150.5">L = 50 pF (unless otherwise noted) (see Figure 1)</text>
<text x="103.7" y="271">•</text>
</g>
<g font-size="2.8" fill="#231f20">
<text x="120.4" y="39.9">VCC = 5 V,</text>
<text x="139.7" y="41.8">SN54ABT273</text>
<text x="160.8" y="41.8">SN74ABT273</text>
<text x="120.8" y="43.4">TA = 25°C</text>
<text x="183.1" y="44.3">UNIT</text>
<text x="18.3" y="53.1">fclock</text>
<text x="29.9" y="53.1">Clock frequency</text>
<text x="120.8" y="48.4">MIN</text>
<text x="124.4" y="53.1">0</text>
<text x="130.3" y="48.4">MAX</text>
<text x="131.9" y="53.1">150</text>
<text x="142" y="48.4">MIN</text>
<text x="145.6" y="53.1">0</text>
<text x="151.4" y="48.4">MAX</text>
<text x="153" y="53.1">150</text>
<text x="163.1" y="48.4">MIN</text>
<text x="166.7" y="53.1">0</text>
<text x="172.5" y="48.4">MAX</text>
<text x="174.1" y="53.1">150</text>
<text x="183.5" y="53.1">MHz</text>
<text x="92.9" y="57.9">CLK high or low</text>
<text x="122.1" y="57.9">3.3</text>
<text x="143.2" y="57.9">3.3</text>
<text x="164.3" y="57.9">3.3</text>
<text x="18.3" y="60.3">tw</text>
<text x="18.3" y="60.3">t</text>
<text x="29.9" y="60.3">Pulse duration</text>
<text x="92.9" y="62.6">CLR low</text>
<text x="122.1" y="62.6">3.3</text>
<text x="143.2" y="62.6">3.3</text>
<text x="164.3" y="62.6">3.3</text>
<text x="184.9" y="60.3">ns</text>
<text x="92.9" y="67.4">Data high</text>
<text x="124.4" y="67.4">2</text>
<text x="145.6" y="67.4">2</text>
<text x="166.7" y="67.4">2</text>
<text x="18.3" y="72.1">tsu</text>
<text x="29.9" y="72.4">Setup time before CLK↑</text>
<text x="58.3" y="72.4">↑</text>
<text x="92.9" y="72.1">Data low</text>
<text x="92.9" y="76.9">CLR high</text>
<text x="122.1" y="72.1">2.5</text>
<text x="124.4" y="76.9">2</text>
<text x="143.2" y="72.1">2.5</text>
<text x="145.6" y="76.9">2</text>
<text x="164.3" y="72.1">2.5</text>
<text x="166.7" y="76.9">2</text>
<text x="184.9" y="72.1">ns</text>
<text x="18.3" y="81.6">th</text>
<text x="29.9" y="81.6">Hold time after CLK↑</text>
<text x="92.9" y="81.6">Data high or low</text>
<text x="120.5" y="81.6">1.2†</text>
<text x="141.7" y="81.6">1.4†</text>
<text x="162.8" y="81.6">1.2†</text>
<text x="184.9" y="81.6">ns</text>
<text x="15.9" y="85.8">† This data sheet limit may vary among suppliers.</text>
<text x="72.1" y="107.1">FROM</text>
<text x="115.5" y="107.1">TO</text>
<text x="141.5" y="104.8">VCC = 5 V,</text>
<text x="160.8" y="106.6">SN54ABT273</text>
<text x="27" y="109.2">PARAMETER</text>
<text x="71.1" y="110.6">(INPUT)</text>
<text x="110.7" y="110.6">(OUTPUT)</text>
<text x="141.9" y="108.3">TA = 25°C</text>
<text x="141.9" y="113.2">MIN</text>
<text x="151.4" y="113.2">MAX</text>
<text x="163.1" y="113.2">MIN</text>
<text x="172.5" y="113.2">MAX</text>
<text x="183.1" y="109.2">UNIT</text>
<text x="32" y="118">fmax</text>
<text x="142.4" y="118">150</text>
<text x="163.5" y="118">150</text>
<text x="183.5" y="118">MHz</text>
<text x="32" y="122.7">tPLH</text>
<text x="73.6" y="125.4">CLK</text>
<text x="116.3" y="125.1">Q</text>
<text x="143.2" y="122.7">2.5</text>
<text x="156.1" y="122.7">6</text>
<text x="164.3" y="122.7">2.5</text>
<text x="177.2" y="122.7">7</text>
<text x="184.9" y="125.1">ns</text>
<text x="32" y="127.5">tPHL</text>
<text x="143.2" y="127.5">3.3</text>
<text x="153.8" y="127.5">6.8</text>
<text x="164.3" y="127.5">3.3</text>
<text x="174.9" y="127.5">7.5</text>
<text x="15.9" y="136.4">† This data sheet limit may vary among suppliers.</text>
<text x="32" y="132.3">tPHL</text>
<text x="73.5" y="132.3">CLR</text>
<text x="116.3" y="132.3">Q</text>
<text x="143.2" y="132.3">2.5</text>
<text x="152.2" y="132.3">7.5†</text>
<text x="164.3" y="132.3">2.5</text>
<text x="174.9" y="132.3">8.2</text>
<text x="184.9" y="132.3">ns</text>
<text x="141.5" y="155.4">VCC = 5 V,</text>
<text x="27" y="159.8">PARAMETER</text>
<text x="71.1" y="161.3">(INPUT)</text>
<text x="72.1" y="157.7">FROM</text>
<text x="110.7" y="161.3">(OUTPUT)</text>
<text x="115.5" y="157.7">TO</text>
<text x="141.9" y="158.9">TA = 25°C</text>
<text x="160.8" y="157.2">SN74ABT273</text>
<text x="183.1" y="159.8">UNIT</text>
<text x="141.9" y="163.8">MIN</text>
<text x="151.4" y="163.8">MAX</text>
<text x="163.1" y="163.8">MIN</text>
<text x="172.5" y="163.8">MAX</text>
<text x="32" y="168.6">fmax</text>
<text x="32" y="173.4">tPLH</text>
<text x="142.4" y="168.6">150</text>
<text x="143.2" y="173.4">2.5</text>
<text x="156.1" y="173.4">6</text>
<text x="163.5" y="168.6">150</text>
<text x="164.3" y="173.4">2.5</text>
<text x="174.9" y="173.4">6.5</text>
<text x="183.5" y="168.6">MHz</text>
<text x="32" y="178.1">tPHL</text>
<text x="73.6" y="176">CLK</text>
<text x="116.3" y="175.7">Q</text>
<text x="143.2" y="178.1">3.3</text>
<text x="153.8" y="178.1">6.8</text>
<text x="164.3" y="178.1">3.3</text>
<text x="174.9" y="178.1">7.3</text>
<text x="184.9" y="175.7">ns</text>
<text x="32" y="182.9">tPHL</text>
<text x="73.5" y="182.9">CLR</text>
<text x="116.3" y="182.9">Q</text>
<text x="143.2" y="182.9">2.5</text>
<text x="152.2" y="182.9">6.7†</text>
<text x="164.3" y="182.9">2.5</text>
<text x="173.3" y="182.9">7.4†</text>
<text x="184.9" y="182.9">ns</text>
<text x="15.9" y="187.1">† This data sheet limit may vary among suppliers.</text>
<text x="15.9" y="270.7">4</text>
</g>
<text font-size="2.5" fill="#231f20" x="15.8" y="22.7">SCBS185B – FEBRUARY 1991 – REVISED JANUARY 1997</text>
<g font-size="2.1" fill="#231f20">
<text x="76.3" y="271">POST OFFICE BOX 655303</text>
<text x="105.9" y="271">DALLAS, TEXAS 75265</text>
</g>
</svg>
